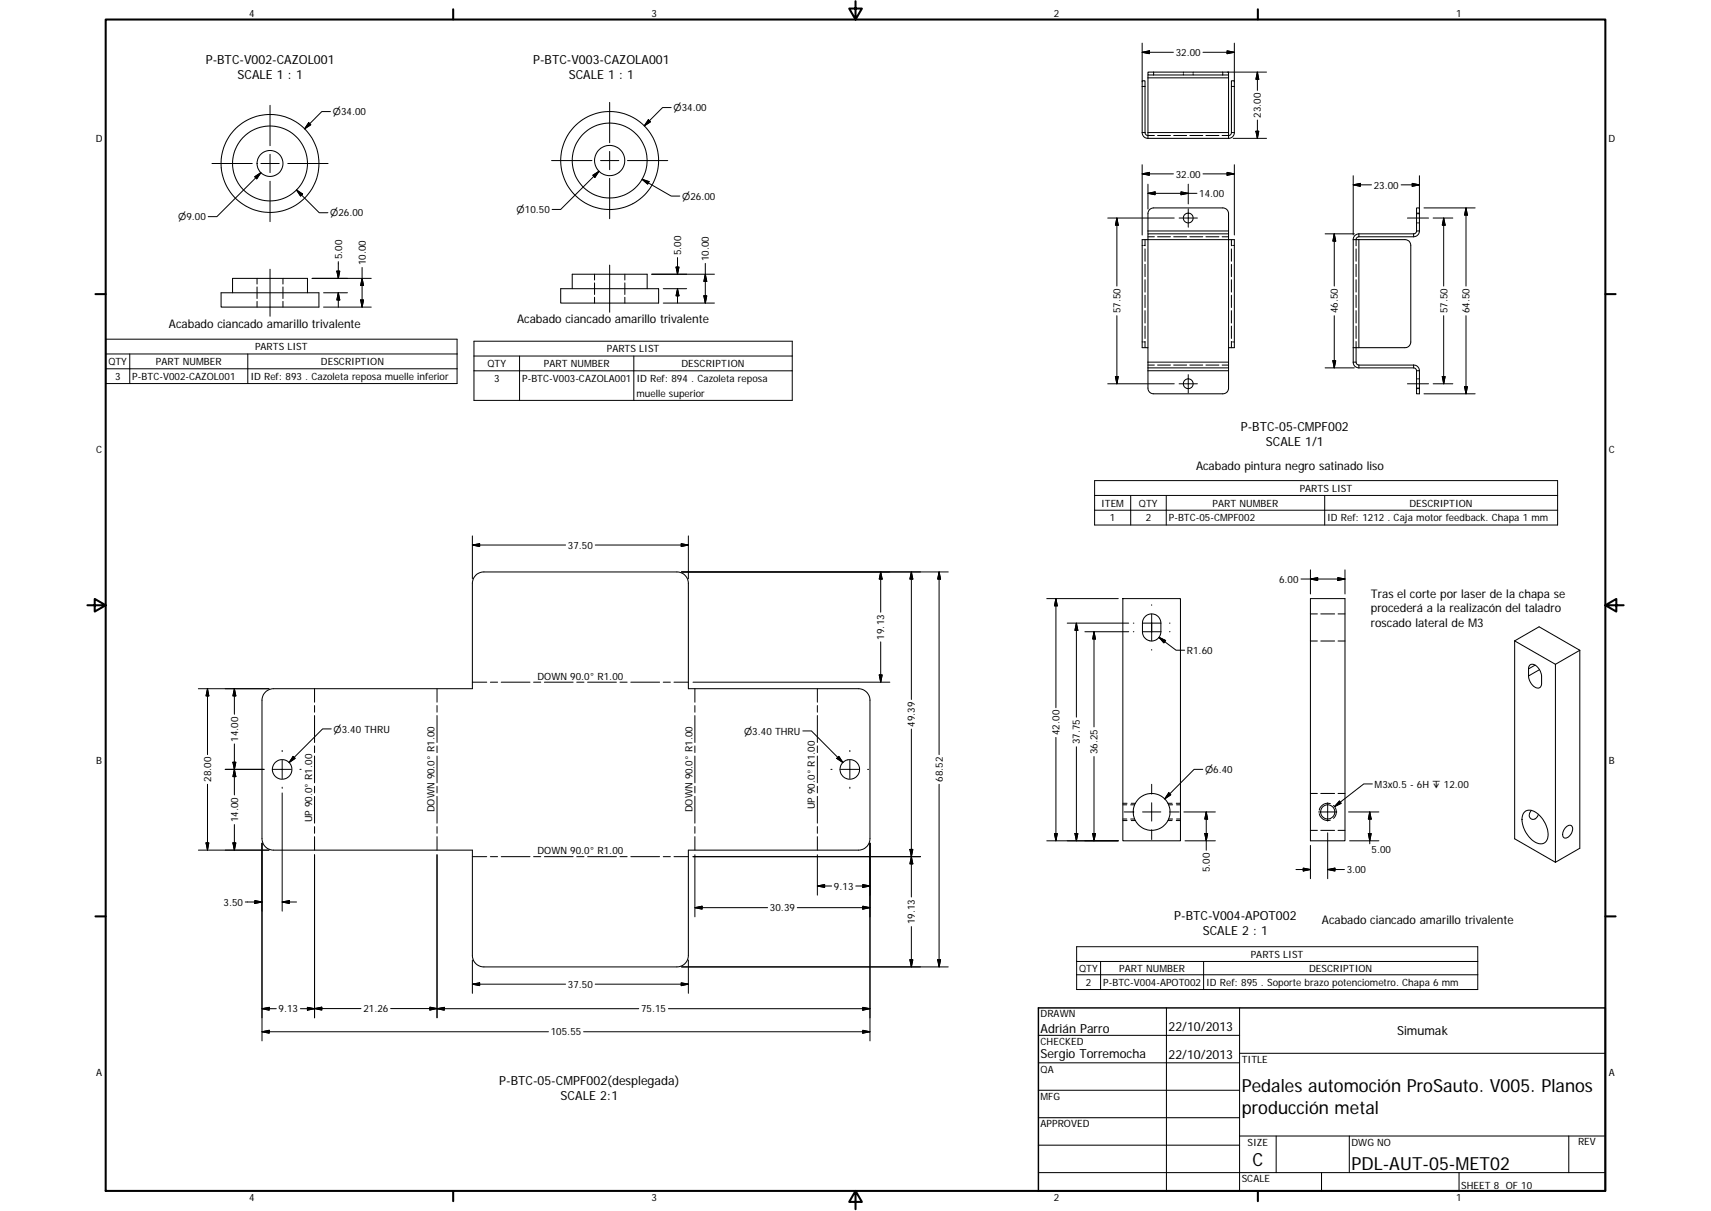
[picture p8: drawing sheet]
<svg xmlns="http://www.w3.org/2000/svg" width="594mm" height="420mm" viewBox="0 0 594 420" stroke-linecap="round" stroke-linejoin="round" font-family="sans-serif">
<g fill="none" stroke="#000" stroke-width=".36">
<path d="M398.6 25h28v1h-28zM398.6 26v22M410.9 25v.4M410.9 25.7v.3M414.3 25v.4M414.3 25.7v.3M426.6 26v22M398.6 48h28M400.8 47h-2.5l-.7-.8v-18.2h-1v18a1.97 1.97 0 0 0 2 2M401.9 47h4.5M407.5 47h4.5M413.1 47h4.5"/>
<path d="M418.7 47h4.5M424.3 47h2.5l.7-.8 .1-18.2h1v18a2.01 2.01 0 0 1-2 2M491.8 77.3h.4M491.8 73.9h.4M492.5 77.3h.3M492.5 73.9h.3M89.3 96.6v2M89.3 99.6v4M98.2 96.6v2M98.2 99.6v4M206.4 95.1v2.1M206.4 98.1v4.1"/>
<path d="M217 95.1v2.1M217 98.1v4.1M397.6 83.1v2.2M397.6 86.4v4.2M397.6 91.7v4.3M397.6 97v4.3M398.6 82.1h2.2M401.9 82.1h4.5M407.5 82.1h4.5M413.1 82.1h4.5M418.7 82.1h4.5M424.3 82.1h2.3"/>
<path d="M426.6 81.1v-7a1.97 1.97 0 0 0-2-2h-24a1.97 1.97 0 0 0-2 2v7M426.6 81.1v2h2v37.5h-2v7M426.6 81.1h-28v2h-2v37.5h2v7M427.6 83.1v2.2M427.6 86.4v4.2M427.6 91.7v4.3M427.6 97v4.3M469.9 83.1a1.97 1.97 0 0 1 1.9-2l19.5-.1 .5-.9v-8h1v8a2 2 0 0 1-2 2l-19.2 .1-.7 .7-.1 2.4M469.9 83.1h17.9a1.94 1.94 0 0 1 2 2.1v33.4a1.97 1.97 0 0 1-2 2h-17.9M469.9 83.1v42.5a1.93 1.93 0 0 0 1.9 2l19.5 .1 .5 .9v8h1v-8a1.97 1.97 0 0 0-2-1.9l-19.4-.1-.6-1v-7.1M470.8 86.4v4.2M470.8 91.7v4.3"/>
<path d="M470.8 97v4.3M76.8 101.6h33.9v5h-33.9zM80.7 101.6v-5h26.1v5M89.3 104.6v2M98.2 104.6v2M194.7 100.2h34v5h-34zM198.7 100.2v-5.1h26v5.1M206.4 103.1v2.1M217 103.1v2.1M397.6 102.4v4.3M397.6 107.8v4.3M397.6 113.1v4.3"/>
<path d="M397.6 118.5v2.1M427.6 102.4v4.3M427.6 107.8v4.3M427.6 113.1v4.3M427.6 118.5v2.1M470.8 102.4v4.3M470.8 107.8v4.3M470.8 113.1v4.3M398.6 126.7h2.2M398.6 127.6h28M398.6 127.6v7.1a1.93 1.93 0 0 0 2 1.9h24a1.93 1.93 0 0 0 2-1.9v-7.1M401.9 126.7h4.5"/>
<path d="M407.5 126.7h4.5M413.1 126.7h4.5M418.7 126.7h4.5M424.3 126.7h2.3M491.8 134.8h.4M491.8 131.4h.4M492.5 134.8h.3M492.5 131.4h.3M389.9 207.7h20v84h-20zM397.7 213.8a3.2 3.2 0 0 1 3.5-.5 3.2 3.2 0 0 1 1.9 2.9v3a3.2 3.2 0 0 1-3.2 3.2 3.2 3.2 0 0 1-3.2-3.2v-3.4l.4-1.3zM455 207.7h12v84h-12zM455 213h2.4"/>
<path d="M458.6 213h4.8M464.6 213h2.4M92.3 240l1.2-.8 1.5-.2h69v-36.6a4 4 0 0 1 4-4h67a4 4 0 0 1 4 4v36.6h59.1a4 4 0 0 1 4 3.9v48a4 4 0 0 1-4 4.1h-59.1v36.5a4 4 0 0 1-4 4h-67a4 4 0 0 1-4-4v-36.5h-69a4 4 0 0 1-4-4.1v-48l.4-1.8zM455 222.4h2.4M458.6 222.4h4.8M464.6 222.4h2.4M525.9 222.4v68.6l14.2 8.2M525.9 222.4l8.5-4.9 14.1 8.1M525.9 222.4l14.2 8.1M531.2 230.7a2.55 2.55 0 0 1 3.3 1.6l.7 2 .1 2.8a1.49 1.49 0 0 1-1 1.6 1.49 1.49 0 0 1-1.8-.6l-.3-.3a5.2 5.2 0 0 1-1.5-3.3v-2.8zM540.1 230.5v68.7M548.5 225.6v68.7l-8.4 4.9"/>
<path d="M548.5 225.6l-8.4 4.9M389.9 279.2h1.3M392.6 279.2h1.3M405.8 279.2h1.3M408.5 279.2h1.4M455 275.3h2.4M458.6 275.3h4.8M464.6 275.3h2.4M389.9 284.2h1.3M392.6 284.2h1.3M405.8 284.2h1.3M408.5 284.2h1.4"/>
<path d="M455 288.1h2.4M458.6 288.1h4.8M464.6 288.1h2.4M529.2 281.9a3.4 3.4 0 0 1 5 .7 8.7 8.7 0 0 1 2.9 8.9 2.86 2.86 0 0 1-4.7 .3 9.1 9.1 0 0 1-3.6-9.3zM531.7 281.2a1.68 1.68 0 0 0-.8 1.8 1.68 1.68 0 0 0 1.5 1.3l1-.5 .8-1.3M543.8 287a1.26 1.26 0 0 1 1.7-.6 1.26 1.26 0 0 1 .4 1.8 2.41 2.41 0 0 1-3 2.3 2.93 2.93 0 0 1 .9-3.5zM360.5 359.2h69.9M405 349.7v63.5M430.4 349.7v63.5M360.5 368.7h69.9M360.5 378.3h69.9M430.4 365.4h127"/>
<path d="M360.5 387.8h69.9M360.5 397.3h69.9M430.4 394.1h127M443.1 394.1v12.7M468.5 394.1v12.7M544.7 394.1v12.7M360.5 406.8h196.9M458.8 406.8v6.4M506.6 406.8v6.4"/>
<circle cx="93.7" cy="56.7" r="17"/>
<circle cx="93.8" cy="56.7" r="4.5"/>
<circle cx="93.8" cy="56.7" r="13"/>
<circle cx="211.7" cy="55.7" r="17"/>
<circle cx="211.7" cy="55.7" r="5.2"/>
<circle cx="211.7" cy="55.7" r="13"/>
<circle cx="412.6" cy="75.6" r="1.71"/>
<circle cx="412.6" cy="133.2" r="1.71"/>
<circle cx="98" cy="266.9" r="3.4"/>
<circle cx="295.1" cy="266.9" r="3.4"/>
<circle cx="399.9" cy="281.7" r="6.4"/>
<circle cx="461" cy="281.7" r="2.45"/>
</g>
<g fill="none" stroke="#000" stroke-width=".35">
<path d="M396.6 18.1l2.5-.5v1zM396.6 18.1h10.8M396.6 15v13.4M417.7 18.1h10.9M426.1 17.6l2.5 .5-2.5 .5zM428.6 15v13.4M93.8 36.5v14M114.7 38.7h-3l-5.9 6M211.7 35.5v14M233 37.3h-2.9l-6.4 6.4M396.6 30h1M398.6 27h28"/>
<path d="M400.6 25v1M424.6 25v1M426.2 25h13.6M427.6 30h1M436.6 25v6.4M436.6 25l.5 2.5h-1zM73.6 56.7h14M90.6 59.9l-15.3 15.3h-3M90.6 56.7h6.3M93.8 53.6v6.3M99.9 56.7h14M107.2 42.6l.7 .7-2.1 1.4z"/>
<path d="M191.5 55.7h14M208 59.4l-13.3 13.3h-3M208.5 55.7h6.4M211.7 52.5v6.4M217.9 55.7h14M225.1 41.6l.7 .7-2.1 1.4zM396.6 46h1M396.6 57.1v24.4M398.6 46h28M426.1 59.8l2.5 .5-2.5 .5zM427.6 46h1M428.2 48h11.6"/>
<path d="M428.6 57.1v24.4M436.1 45.5h1l-.5 2.5zM436.6 41.7v6.3M88.4 61.3l2.2-1.4-1.5 2.1zM93.8 62.9v14M102.9 65.9l7.9 7.9h3M102.9 65.9l2.2 1.4-.7 .7zM205.8 60.8l2.2-1.4-1.4 2.1zM211.7 61.9v14M222.9 62.2l10.1 5.8h3M222.9 62.2l2.5 .8-.5 .9zM384.6 75.6h23.1"/>
<path d="M387.8 75.6v23.7M387.8 75.6l.5 2.5h-1zM396.6 60.3l2.5-.5v1zM396.6 60.3h10.8M398.6 63.9v8.6M398.6 67.1l2.5-.5v1zM398.6 67.1h17M409.4 75.6h6.3M410.1 66.6l2.5 .5-2.5 .5zM412.6 63.9v6.9M412.6 72.5v6.3M417.7 60.3h10.9"/>
<path d="M469.9 61v20.5M469.9 64.1l2.4-.5v1zM469.9 64.1h6.3M486.5 64.1h6.3M488.7 75.6h7.3M490.3 63.6l2.5 .5-2.5 .5zM491.8 74.1h1M492.8 61v11.5M494.4 72.1h17.8M497.6 75.6h6.8M501.3 75.6l.5 2.5h-1zM501.3 75.6v23.7"/>
<path d="M509 72.1v27.2M509 72.1l.5 2.5h-1zM93.8 93.4v16.3M108.4 96.6h20.5M117 94.1h1l-.5 2.5zM117.5 90.8v5.8M125.7 92.8v13.8M125.7 96.6l.5 2.5h-1zM211.7 92v16.3M226.3 95.1h21.8M234.7 92.7h1l-.5 2.4zM235.2 89.4v5.7"/>
<path d="M244.9 95.1l.5 2.5h-1zM244.9 91.4v13.8M396.6 85.2h.3M397.2 85.2h.4M398.6 80.1h28M427.6 85.2h.3M428.2 85.2h.4M460.1 81.1h10.1M463.3 81.1l.5 2.6h-1zM463.3 81.1v18.2M471.8 81.1v1M471.8 83.1v37.5"/>
<path d="M490.8 81.1v1M491.8 80.1h1M36.7 117.7h122v15.4h-122zM112.3 106.6h16.6M112.3 101.6h8.3M117.5 101.6v5M117.5 101.6l.5 2.5h-1zM125.2 104.1h1l-.5 2.5zM164.6 118.4h110.5v20.5h-110.5zM230.3 100.2h8.1M230.3 105.2h17.8M235.2 100.2v5"/>
<path d="M235.2 100.2l.5 2.4h-1zM244.4 102.6h1l-.5 2.6zM387.8 109.5v23.7M396.6 118.6h.3M397.2 118.6h.4M427.6 118.6h.3M428.2 118.6h.4M463.3 109.5v18.1M501.3 109.5v23.7M509 109.5v27.1M36.7 122.8h122M36.7 128h122"/>
<path d="M45.1 122.8v10.3M86 122.8v10.3M164.6 128.7h110.5M164.6 123.5h110.5M180.4 123.5v15.4M220.1 123.5v15.4M384.6 133.2h23.1M387.3 130.6h1l-.5 2.6zM398.6 128.6h28M398.6 125.6h28M398.6 120.6v-37.5h28v37.5M409.4 133.2h6.3"/>
<path d="M412.6 130v6.3M460.1 127.6h10.1M462.8 125.2h1l-.5 2.4zM469.9 125.6h.9M471.8 126.7v.9M488.7 133.2h7.3M490.8 126.7v.9M491.8 128.6h1M491.8 134.7h1M494.4 136.6h17.8M497.6 133.2h6.8M500.8 130.6h1l-.5 2.6z"/>
<path d="M508.5 134.2h1l-.5 2.4zM380.1 171.9h160.7M380.1 177h160.7M380.1 166.8h160.7v15.4h-160.7zM392.6 171.9v10.3M404.9 171.9v10.3M459.9 171.9v10.3M164 189.1l2.5-.5v1zM164 189.1h32.4M164 185.9v14.9M206.7 189.1h32.3M236.5 188.6l2.5 .5-2.5 .5z"/>
<path d="M236.6 198.4h92.6M239 185.9v14.9M305.8 198.4v14M305.8 198.4l.5 2.5h-1zM316.4 198.4v44.3M316.4 198.4l.5 2.5h-1zM326.1 198.4v63.4M326.1 198.4l.5 2.5h-1zM455 197.7v8.4M467 197.7v8.4M363.4 207.7h24.9M366.6 207.7v37.9"/>
<path d="M366.6 207.7l.5 2.5h-1zM370.6 216.2h21.3M373.7 216.2l.5 2.5h-1zM373.7 216.2v32.6M376.7 219.2h15.2M379.9 219.2v33M379.9 219.2l.5 2.5h-1zM393.5 219.2h.2M393.5 216.2h.2M396.7 219.2h6.3M396.7 216.2h6.3M399.9 209.8v.2"/>
<path d="M399.9 213v9.4M406.1 219.2h.1M406.1 216.2h.1M451.7 200.9h15.3M455 200.9l2.5-.5v1zM464.5 200.4l2.5 .5-2.5 .5zM68.9 239h24.5M72 239v22.8M72 239l.5 2.4h-1zM81.4 239v8.8M81.4 239l.5 2.4h-1zM109.2 239v4.6"/>
<path d="M151.7 239v4.6M164 236.7h5M170.3 236.7h2.5M174 236.7h10M185.3 236.7h2.5M189 236.7h10M200.3 236.7h2.5M204 236.7h10M215.3 236.7h2.5M219 236.7h10M230.3 236.7h2.5M234 236.7h5"/>
<path d="M240.6 236.7h68.4M241.3 239v4.6M283.8 239v4.6M305.3 234.2h1l-.5 2.5zM305.8 222.7v14M399.9 225.4v.2M402.4 221.1l2.3 1.1-.6 .8zM402.4 221.1l5.9 4.5h3M533 230.8l-2.3 1.3M534.5 232.3l-3.8 2.2M81.4 258.1v17.7M109.2 244.8v2.3"/>
<path d="M109.2 248.3v9.3M109.2 258.8v2.3M115 252.9h-3l-11.6 11.7M151.7 244.8v2.3M151.7 248.3v9.3M151.7 258.8v2.3M241.3 244.8v2.3M241.3 248.3v9.3M241.3 258.8v2.3M278.7 253.6h3l11 11M283.8 244.8v2.3M283.8 248.3v9.3"/>
<path d="M283.8 258.8v2.3M316.4 253v58.2M366.6 255.8v35.9M373.7 259.1v32.6M72 272.1v22.9M80.9 264.5h1l-.5 2.4zM81.4 266.9l.5 2.6h-1zM91.8 266.9h-13.6M94.8 266.9h6.3M98 260.4v.4M98 263.8v6.3M98 273.1v.4"/>
<path d="M98 275.1v41M101.8 262.4l.7 .7-2.1 1.5zM104.1 266.9h.5M109.2 262.3v9.3M109.2 272.8v2.3M109.2 276.3v9.3M151.7 262.3v9.3M151.7 272.8v2.3M151.7 276.3v9.3M241.3 262.3v9.3M241.3 272.8v2.3M241.3 276.3v9.3"/>
<path d="M283.8 262.3v9.3M283.8 272.8v2.3M283.8 276.3v9.3M288.5 266.9h.4M290.5 263.1l.7-.7 1.5 2.2zM291.9 266.9h6.4M295.1 260.4v.4M295.1 263.8v6.3M295.1 273.1v.4M301.2 266.9h.4M326.1 272.1v63.4M379.9 262.5v29.2"/>
<path d="M389.9 278.7h1.4M392.8 278.7h1.4M399.9 272.1v3.4M399.9 278.5v6.4M405.5 278.7h1.5M405.8 275l.7 .8-2.1 1.4zM408.4 278.7h1.5M417.6 266.9h-3l-10.2 10.3M461 278.5v6.4M461.9 278.8a3 3 0 0 0-3.8 2.3M463 279.5a2.96 2.96 0 0 1 0 4.4M465 277.9l.7 .8-2.3 1.1z"/>
<path d="M476.5 272h-3l-10.1 7.8M68.9 295h24.5M71.5 292.4h1l-.5 2.6zM80.9 292.4h1l-.5 2.6zM81.4 286.1v8.9M91 292.5v68.6M109.2 296.6v56.5M109.2 286.8v2.3M109.2 290.3v4.7M151.7 286.8v2.3M151.7 290.3v4.7M151.7 296.6v56.5"/>
<path d="M164 297.2h5M170.3 297.2h2.5M174 297.2h10M185.3 297.2h2.5M189 297.2h10M200.3 297.2h2.5M204 297.2h10M215.3 297.2h2.5M219 297.2h10M230.3 297.2h2.5M234 297.2h5M240.6 297.2h79"/>
<path d="M241.3 286.8v2.3M241.3 290.3v4.7M241.3 296.6v21.5M283.8 296.6v14M283.8 286.8v2.3M283.8 290.3v4.7M302.1 292.5v68.6M315.9 294.7h1l-.5 2.5zM316.4 297.2l.5 2.5h-1zM363.4 291.7h24.9M366.1 289.2h1l-.5 2.5zM373.2 289.2h1l-.5 2.5z"/>
<path d="M379.4 289.2h1l-.5 2.5zM389.9 284.7h1.4M390.3 281.7h3.4M392.8 284.7h1.4M396.7 281.7h6.3M399.9 287.9v3.4M405.5 284.7h1.5M406.1 281.7h3.3M408.4 284.7h1.5M411 281.7h11M411.5 291.7h10.5M418.3 289.2h1l-.5 2.5z"/>
<path d="M418.8 281.7v13.3M418.8 281.7l.5 2.5h-1zM455 293.3v11.6M457.8 281.7h6.4M458.1 282.3a2.97 2.97 0 0 0 3.8 2.2M461 288.9v16M468.2 281.7h10.6M468.6 291.7h10.2M475.1 289.2h1l-.5 2.5zM475.6 281.7v11.1M475.6 281.7l.5 2.5h-1zM85.2 312.9h5.8"/>
<path d="M88.5 312.5l2.5 .4-2.5 .6zM98 312.9l2.5-.4v1zM98 312.9h5M241.3 314.9l2.5-.5v1zM241.3 314.9h25.2M276.8 314.9h25.3M283.8 307.4l2.5-.5v1zM283.8 307.4h4.9M297.1 307.4h5M299.6 306.9l2.5 .5-2.5 .5zM299.6 314.4l2.5 .5-2.5 .5zM450 301.7h5"/>
<path d="M452.5 301.2l2.5 .5-2.5 .5zM461 301.7l2.5-.5v1zM461 301.7h5.8M164 333.1v11.5M236.6 335.5h92.6M239 333.1v11.5M315.9 333h1l-.5 2.5zM316.4 321.5v14M325.6 333h1l-.5 2.5zM373.8 328.5h139.3v14.8h-139.3zM373.8 333.6h139.3M373.8 338.2h139.3"/>
<path d="M382.1 333.6v9.7M417.9 333.6v9.7M91 350l2.5-.5v1zM91 358l2.5-.5v1zM91 350h4.9M91 358h99.4M104.3 350h4.9M106.7 349.5l2.5 .5-2.5 .5zM109.2 349.9l2.5-.5v1zM109.2 349.9h16.1M135.6 349.9h16.1M149.3 349.4l2.4 .5-2.4 .5z"/>
<path d="M151.7 350l2.6-.5v1zM151.7 350h70.1M164 341.5l2.5-.5v1zM164 341.5h32.4M202.6 358h99.5M206.7 341.5h32.3M232.1 350h70M236.5 341l2.5 .5-2.5 .5zM299.6 349.5l2.5 .5-2.5 .5zM299.6 357.5l2.5 .5-2.5 .5z"/>
</g>
<g fill="none" stroke="#000" stroke-width=".71">
<path d="M36.7 6.8h520.7v406.4h-520.7zM157.3 3.2v3.6M297 .4v6.4l-2.2-3.8h4.5l-2.3 3.8M436.7 3.2v3.6M33.1 102h3.6M557.4 102h3.6M30.3 210h6.4l-3.8-2.2v4.4l3.8-2.2M557.4 210l3.8 2.2v-4.4l-3.8 2.2h6.3M33.1 317.9h3.6M557.4 317.9h3.6M157.3 413.2v3.6M297 413.2l2.3 3.8h-4.5l2.2-3.8v6.3"/>
<path d="M436.7 413.2v3.6"/>
</g>
<path d="M360.5 349.7h196.9v63.5h-196.9z" fill="none" stroke="#000" stroke-width=".51"/>
<g fill="#000" stroke="#000" stroke-width=".35">
<path d="M396.6 18.1l2.5-.5v1zM426.1 17.6l2.5 .5-2.5 .5zM436.6 25l.5 2.5h-1zM107.2 42.6l.7 .7-2.1 1.4zM225.1 41.6l.7 .7-2.1 1.4zM396.6 60.3l2.5-.5v1zM436.1 45.5h1l-.5 2.5zM88.4 61.3l2.2-1.4-1.5 2.1zM102.9 65.9l2.2 1.4-.7 .7zM205.8 60.8l2.2-1.4-1.4 2.1zM222.9 62.2l2.5 .8-.5 .9zM387.8 75.6l.5 2.5h-1z"/>
<path d="M398.6 67.1l2.5-.5v1zM410.1 66.6l2.5 .5-2.5 .5zM426.1 59.8l2.5 .5-2.5 .5zM469.9 64.1l2.4-.5v1zM490.3 63.6l2.5 .5-2.5 .5zM501.3 75.6l.5 2.5h-1zM509 72.1l.5 2.5h-1zM117 94.1h1l-.5 2.5zM125.7 96.6l.5 2.5h-1zM234.7 92.7h1l-.5 2.4zM244.9 95.1l.5 2.5h-1zM463.3 81.1l.5 2.6h-1z"/>
<path d="M117.5 101.6l.5 2.5h-1zM125.2 104.1h1l-.5 2.5zM235.2 100.2l.5 2.4h-1zM244.4 102.6h1l-.5 2.6zM387.3 130.6h1l-.5 2.6zM462.8 125.2h1l-.5 2.4zM500.8 130.6h1l-.5 2.6zM508.5 134.2h1l-.5 2.4zM164 189.1l2.5-.5v1zM236.5 188.6l2.5 .5-2.5 .5zM305.8 198.4l.5 2.5h-1zM316.4 198.4l.5 2.5h-1z"/>
<path d="M326.1 198.4l.5 2.5h-1zM366.6 207.7l.5 2.5h-1zM373.7 216.2l.5 2.5h-1zM455 200.9l2.5-.5v1zM464.5 200.4l2.5 .5-2.5 .5zM305.3 234.2h1l-.5 2.5zM379.9 219.2l.5 2.5h-1zM402.4 221.1l2.3 1.1-.6 .8zM72 239l.5 2.4h-1zM81.4 239l.5 2.4h-1zM80.9 264.5h1l-.5 2.4zM81.4 266.9l.5 2.6h-1z"/>
<path d="M101.8 262.4l.7 .7-2.1 1.5zM290.5 263.1l.7-.7 1.5 2.2zM405.8 275l.7 .8-2.1 1.4zM465 277.9l.7 .8-2.3 1.1zM71.5 292.4h1l-.5 2.6zM80.9 292.4h1l-.5 2.6zM315.9 294.7h1l-.5 2.5zM316.4 297.2l.5 2.5h-1zM366.1 289.2h1l-.5 2.5zM373.2 289.2h1l-.5 2.5zM379.4 289.2h1l-.5 2.5zM418.3 289.2h1l-.5 2.5z"/>
<path d="M418.8 281.7l.5 2.5h-1zM475.1 289.2h1l-.5 2.5zM475.6 281.7l.5 2.5h-1zM88.5 312.5l2.5 .4-2.5 .6zM98 312.9l2.5-.4v1zM241.3 314.9l2.5-.5v1zM283.8 307.4l2.5-.5v1zM299.6 306.9l2.5 .5-2.5 .5zM299.6 314.4l2.5 .5-2.5 .5zM452.5 301.2l2.5 .5-2.5 .5zM461 301.7l2.5-.5v1zM315.9 333h1l-.5 2.5z"/>
<path d="M325.6 333h1l-.5 2.5zM91 350l2.5-.5v1zM91 358l2.5-.5v1zM106.7 349.5l2.5 .5-2.5 .5zM109.2 349.9l2.5-.5v1zM149.3 349.4l2.4 .5-2.4 .5zM151.7 350l2.6-.5v1zM164 341.5l2.5-.5v1zM236.5 341l2.5 .5-2.5 .5zM299.6 349.5l2.5 .5-2.5 .5zM299.6 357.5l2.5 .5-2.5 .5z"/>
</g>
<g font-size="6.3">
<text x="431.1" y="379">Pedales automoción ProSauto. V005. Planos</text>
<text x="431.1" y="386.6">producción metal</text>
<text x="434.8" y="404.7">C</text>
<text x="469.2" y="406">PDL-AUT-05-MET02</text>
</g>
<g font-size="4.4">
<text x="71.4" y="22.1">P-BTC-V002-CAZOL001</text>
<text x="185.1" y="22.2">P-BTC-V003-CAZOLA001</text>
<text x="82.5" y="27.3">SCALE 1 : 1</text>
<text x="197.5" y="27.4">SCALE 1 : 1</text>
<text x="430.8" y="149.6">P-BTC-05-CMPF002</text>
<text x="439.5" y="154.9">SCALE 1/1</text>
<text x="407.7" y="319.2">P-BTC-V004-APOT002</text>
<text x="417.6" y="324.4">SCALE 2 : 1</text>
<text x="361.3" y="358.4">Adrián Parro</text>
<text x="405.8" y="357.8">22/10/2013</text>
<text x="485.1" y="359.2">Simumak</text>
<text x="361.3" y="367.1">Sergio Torremocha</text>
<text x="405.8" y="367.3">22/10/2013</text>
<text x="173.3" y="376.4">P-BTC-05-CMPF002(desplegada)</text>
<text x="194.7" y="381.6">SCALE 2:1</text>
</g>
<g font-size="4.1">
<text x="58.7" y="113.9">Acabado ciancado amarillo trivalente</text>
<text x="179.6" y="112">Acabado ciancado amarillo trivalente</text>
<text x="415.3" y="163.2">Acabado pintura negro satinado liso</text>
<text x="476" y="207.5">Tras el corte por laser de la chapa se</text>
<text x="476" y="212.4">procederá a la realizacón del taladro</text>
<text x="476" y="217.4">roscado lateral de M3</text>
<text x="459" y="320.6">Acabado ciancado amarillo trivalente</text>
</g>
<g font-size="3.5">
<text x="86.6" y="5.8">4</text>
<text x="226.3" y="5.8">3</text>
<text x="365.9" y="5.8">2</text>
<text x="505.6" y="5.8">1</text>
<text x="408.2" y="19.4">32.00</text>
<text x="437.8" y="40.9" transform="rotate(-90 437.8 40.9)">23.00</text>
<text x="33.2" y="49.4">D</text>
<text x="558.5" y="49.4">D</text>
<text x="408.2" y="61.6">32.00</text>
<text x="477" y="65.4">23.00</text>
<text x="416.4" y="68.3">14.00</text>
<text x="236.5" y="88.6" transform="rotate(-90 236.5 88.6)">5.00</text>
<text x="118.8" y="90" transform="rotate(-90 118.8 90)">5.00</text>
<text x="127" y="92" transform="rotate(-90 127 92)">10.00</text>
<text x="246.2" y="90.6" transform="rotate(-90 246.2 90.6)">10.00</text>
<text x="389" y="108.7" transform="rotate(-90 389 108.7)">57.50</text>
<text x="464.5" y="108.7" transform="rotate(-90 464.5 108.7)">46.50</text>
<text x="502.5" y="108.7" transform="rotate(-90 502.5 108.7)">57.50</text>
<text x="510.3" y="108.7" transform="rotate(-90 510.3 108.7)">64.50</text>
<text x="88.6" y="121.5">PARTS LIST</text>
<text x="210.7" y="122.3">PARTS LIST</text>
<text x="37.6" y="126.7">QTY</text>
<text x="39.9" y="131.8">3</text>
<text x="45.9" y="131.8">P-BTC-V002-CAZOL001</text>
<text x="54.2" y="126.7">PART NUMBER</text>
<text x="86.9" y="131.9">ID Ref: 893 . Cazoleta reposa muelle inferior</text>
<text x="111.4" y="126.7">DESCRIPTION</text>
<text x="169.2" y="127.4">QTY</text>
<text x="188.8" y="127.4">PART NUMBER</text>
<text x="236.6" y="127.4">DESCRIPTION</text>
<text x="171.5" y="132.5">3</text>
<text x="181.3" y="132.5">P-BTC-V003-CAZOLA001</text>
<text x="221" y="132.6">ID Ref: 894 . Cazoleta reposa</text>
<text x="221" y="137.7">muelle superior</text>
<text x="33.4" y="157.3">C</text>
<text x="558.6" y="157.3">C</text>
<text x="451.3" y="170.6">PARTS LIST</text>
<text x="382.3" y="175.7">ITEM</text>
<text x="395.5" y="175.8">QTY</text>
<text x="421" y="175.7">PART NUMBER</text>
<text x="489.4" y="175.8">DESCRIPTION</text>
<text x="385.4" y="180.9">1</text>
<text x="397.8" y="180.9">2</text>
<text x="405.8" y="180.9">P-BTC-05-CMPF002</text>
<text x="460.8" y="180.9">ID Ref: 1212 . Caja motor feedback. Chapa 1 mm</text>
<text x="197.2" y="190.4">37.50</text>
<text x="444.1" y="202.2">6.00</text>
<text x="307" y="221.9" transform="rotate(-90 307 221.9)">19.13</text>
<text x="412.1" y="226.9">R1.60</text>
<text x="186.6" y="235.8">DOWN 90.0° R1.00</text>
<text x="82.7" y="257.3" transform="rotate(-90 82.7 257.3)">14.00</text>
<text x="317.7" y="252.2" transform="rotate(-90 317.7 252.2)">49.39</text>
<text x="367.9" y="255" transform="rotate(-90 367.9 255)">42.00</text>
<text x="375" y="258.3" transform="rotate(-90 375 258.3)">37.75</text>
<text x="381.1" y="261.7" transform="rotate(-90 381.1 261.7)">36.25</text>
<text x="33.4" y="265.2">B</text>
<text x="558.6" y="265.2">B</text>
<text x="73.3" y="271.3" transform="rotate(-90 73.3 271.3)">28.00</text>
<text x="327.3" y="271.3" transform="rotate(-90 327.3 271.3)">68.52</text>
<text x="477.3" y="273.2">M3x0.5 - 6H ↧ 12.00</text>
<text x="150.9" y="281.9" transform="rotate(-90 150.9 281.9)">DOWN 90.0° R1.00</text>
<text x="240.4" y="281.9" transform="rotate(-90 240.4 281.9)">DOWN 90.0° R1.00</text>
<text x="282.9" y="280.8" transform="rotate(-90 282.9 280.8)">UP 90.0° R1.00</text>
<text x="82.7" y="285.3" transform="rotate(-90 82.7 285.3)">14.00</text>
<text x="108.4" y="285.3" transform="rotate(-90 108.4 285.3)">UP 90.0° R1.00</text>
<text x="186.6" y="296.4">DOWN 90.0° R1.00</text>
<text x="476.2" y="296.1">5.00</text>
<text x="420.1" y="302.6" transform="rotate(-90 420.1 302.6)">5.00</text>
<text x="467.6" y="303">3.00</text>
<text x="289.6" y="308.7">9.13</text>
<text x="77.6" y="314.2">3.50</text>
<text x="267.3" y="316.2">30.39</text>
<text x="317.7" y="320.7" transform="rotate(-90 317.7 320.7)">19.13</text>
<text x="434.3" y="332.3">PARTS LIST</text>
<text x="374.7" y="337.2">QTY</text>
<text x="388.6" y="337.1">PART NUMBER</text>
<text x="454.5" y="337.2">DESCRIPTION</text>
<text x="197.2" y="342.7">37.50</text>
<text x="377" y="342.1">2</text>
<text x="383" y="342.1">P-BTC-V004-APOT002</text>
<text x="418.8" y="342.1">ID Ref: 895 . Soporte brazo potenciometro. Chapa 6 mm</text>
<text x="96.7" y="351.2">9.13</text>
<text x="126.2" y="351.2">21.26</text>
<text x="222.6" y="351.2">75.15</text>
<text x="361.3" y="353">DRAWN</text>
<text x="191.2" y="359.2">105.55</text>
<text x="361.3" y="362.5">CHECKED</text>
<text x="431.1" y="368.7">TITLE</text>
<text x="33.4" y="373.2">A</text>
<text x="361.3" y="372.1">QA</text>
<text x="558.6" y="373.2">A</text>
<text x="361.3" y="381.6">MFG</text>
<text x="361.3" y="391.2">APPROVED</text>
<text x="433.2" y="397.5">SIZE</text>
<text x="469.2" y="397.5">DWG NO</text>
<text x="547.9" y="397.4">REV</text>
<text x="431.1" y="410.2">SCALE</text>
<text x="507.3" y="412.4">SHEET 8 OF 10</text>
<text x="86.6" y="416.7">4</text>
<text x="226.3" y="416.7">3</text>
<text x="365.9" y="416.7">2</text>
<text x="505.6" y="416.7">1</text>
</g>
<g font-size="3.3">
<text x="115.5" y="40">⌀34.00</text>
<text x="233.9" y="38.6">⌀34.00</text>
<text x="236.8" y="69.3">⌀26.00</text>
<text x="61.9" y="76.4">⌀9.00</text>
<text x="114.7" y="75">⌀26.00</text>
<text x="179.4" y="73.9">⌀10.50</text>
<text x="115.8" y="254.2">⌀3.40 THRU</text>
<text x="258.4" y="254.9">⌀3.40 THRU</text>
<text x="418.4" y="268.2">⌀6.40</text>
</g>
</svg>
